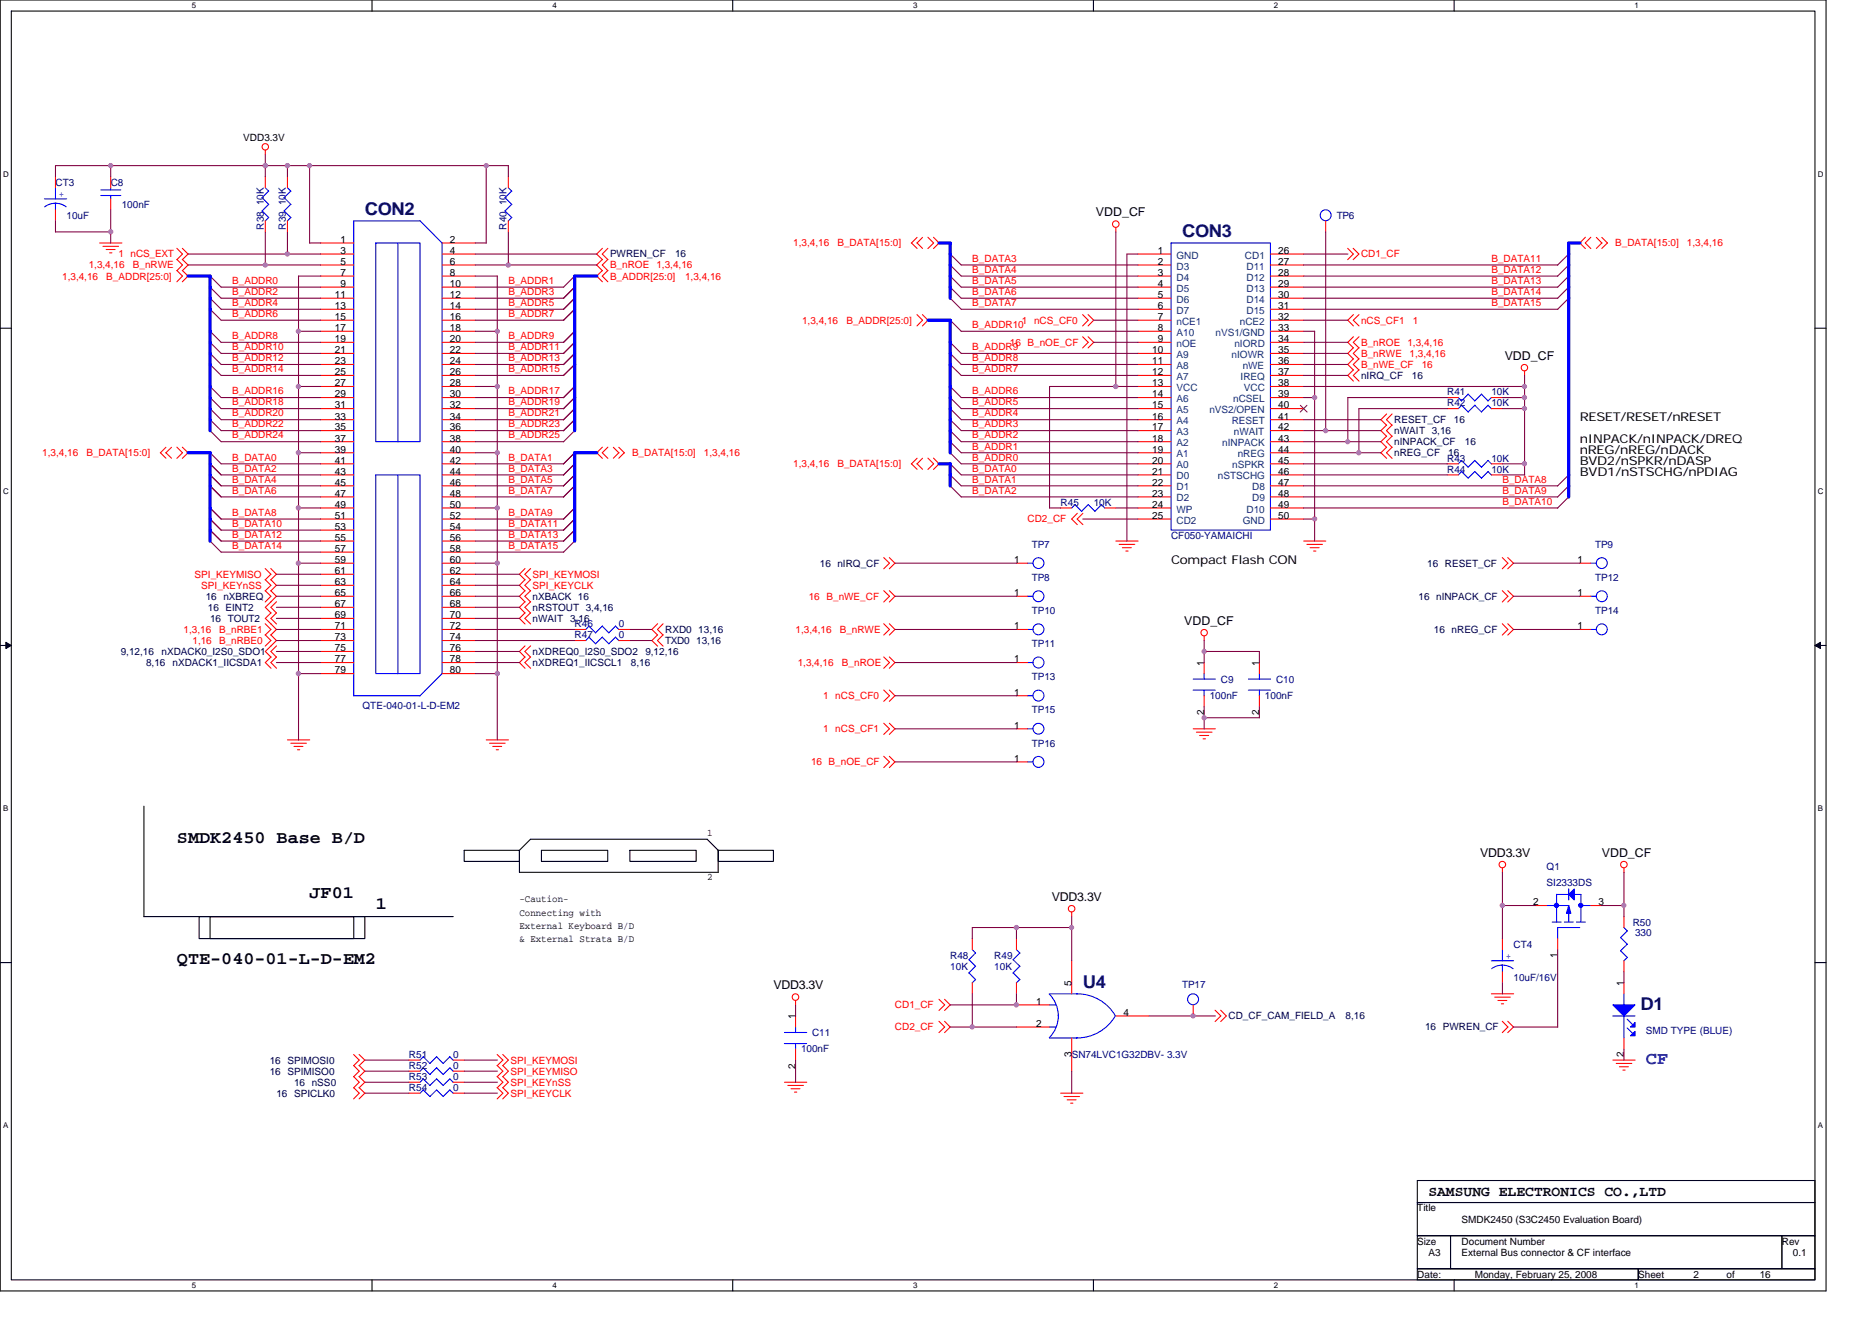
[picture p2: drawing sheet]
<svg xmlns="http://www.w3.org/2000/svg" width="297mm" height="210mm" viewBox="0 0 297 210" stroke-linecap="round" stroke-linejoin="round" font-family="sans-serif">
<path d="M0 0h289.7v204.9h-289.7zM1.8 1.8h286.2v201.3h-286.2z" fill="none" stroke="#000" stroke-width=".17"/>
<g fill="#fff">
<path d="M30.4 .2h.7v1.4h-.7z"/>
<path d="M30.4 203.3h.7v1.4h-.7z"/>
</g>
<path d="M59 0v1.8M59 203.1v1.8" fill="none" stroke="#000" stroke-width=".17"/>
<g fill="#fff">
<path d="M87.6 .2h.7v1.4h-.7z"/>
<path d="M87.6 203.3h.7v1.4h-.7z"/>
</g>
<path d="M116.3 0v1.8M116.3 203.1v1.8" fill="none" stroke="#000" stroke-width=".17"/>
<g fill="#fff">
<path d="M144.9 .2h.7v1.4h-.7z"/>
<path d="M144.9 203.3h.7v1.4h-.7z"/>
</g>
<path d="M173.5 0v1.8M173.5 203.1v1.8" fill="none" stroke="#000" stroke-width=".17"/>
<g fill="#fff">
<path d="M202.1 .2h.7v1.4h-.7z"/>
<path d="M202.1 203.3h.7v1.4h-.7z"/>
</g>
<path d="M230.7 0v1.8M230.7 203.1v1.8" fill="none" stroke="#000" stroke-width=".17"/>
<g fill="#fff">
<path d="M259.4 .2h.6v1.4h-.6z"/>
<path d="M259.4 203.3h.6v1.4h-.6z"/>
<path d="M.5 26.9h.9v1.4h-.9z"/>
<path d="M288.4 26.9h.9v1.4h-.9z"/>
<path d="M.5 77.3h.9v1.4h-.9z"/>
<path d="M288.4 77.3h.9v1.4h-.9z"/>
</g>
<path d="M0 52.1h1.8M288 52.1h1.7" fill="none" stroke="#000" stroke-width=".17"/>
<g fill="#fff">
<path d="M.5 127.6h.8v1.4h-.8z"/>
<path d="M288.4 127.6h.9v1.4h-.9z"/>
</g>
<path d="M0 102.4h1.8M288 102.4h1.7" fill="none" stroke="#000" stroke-width=".17"/>
<path d="M.9 101.9l.9 .5-.9 .5zM288 102.4l.9-.5v1z" fill="#000" stroke="#000" stroke-width=".16"/>
<g fill="#fff">
<path d="M.5 177.9h.8v1.4h-.8z"/>
<path d="M288.4 177.9h.9v1.4h-.9z"/>
</g>
<g fill="none" stroke="#000" stroke-width=".17">
<path d="M22.8 128v17.5M73.7 135h8.7v1.7h-8.7zM82.4 135v3.5M85.9 135h10.5v1.7h-10.5zM99.9 135h10.6v1.7h-10.6zM112.2 133.2l1.8 1.8M112.2 133.2h-28l-1.8 1.8M114 135h8.7v1.7h-8.7zM114 134.9v3.6h-31.6M0 152.8h1.8M22.8 145.5h49.1M31.6 145.5h26.3v3.5h-26.3z"/>
<path d="M33.3 145.5h22.8v3.5h-22.8zM288 152.8h1.7M224.9 187.4h63.1v3.5h-63.1zM224.9 190.9h63.1v5.2h-63.1zM224.9 196.1h5.3v5.3h-5.3zM230.2 196.1h52.5v5.3h-52.5zM282.7 196.1h5.3v5.3h-5.3zM224.9 201.4h35v1.7h-35zM259.9 201.4h28.1v1.7h-28.1z"/>
</g>
<g fill="none" stroke="#f00" stroke-width=".17">
<path d="M8.8 28v1.8M8.8 33.3v1.8M15.8 38.6h3.5M16.3 39.1h2.5M16.8 39.6h1.5M17.6 28v1.8M17.6 31.6v1.7M28.1 39.4l.9 .9-.9 .9M28.9 39.4l.9 .9-.9 .9M42.1 23.8v.8M42.1 28v1.8M42.1 35.1v1.7"/>
<path d="M45.6 28v1.8M45.6 35.1v1.7M50.9 38.6h5.2M70.1 38.6h5.3M80.7 28v1.8M80.7 35.1v1.7M95.6 39.4l-.9 .9 .9 .9M96.5 39.4l-.9 .9 .9 .9M144.6 38.5l.9 .9M145.5 38.5l.9 .9M145.5 37.7l-.9 .9M146.4 37.7l-.9 .9"/>
<path d="M147.2 37.7l.9 .9-.9 .9M148.1 37.7l.9 .9-.9 .9M177.1 36.1v.7M210.4 35.1v1.7M213.8 39.4l.9 .9-.9 .9M214.7 39.4l.9 .9-.9 .9M251.6 37.7l-.9 .9 .9 .9M252.4 37.7l-.9 .9 .9 .9M253.3 37.7l.9 .9M254.2 37.7l.9 .9M254.2 38.5l-.9 .9M255.1 38.5l-.9 .9"/>
<path d="M17.4 40.1h.4M28.1 42.9l.9 .9-.9 .9M28.1 41.2l.9 .9-.9 .9M28.9 42.9l.9 .9-.9 .9M28.9 41.2l.9 .9-.9 .9M50.9 40.3h5.2M50.9 42.1h5.2M50.9 43.8h5.2M50.9 45.6h5.2M50.9 47.3h5.2M50.9 49.1h5.2M50.9 50.8h5.2"/>
<path d="M50.9 52.6h5.2M50.9 54.3h5.2M50.9 56.1h5.2M50.9 57.8h5.2M50.9 59.6h5.2M70.1 40.3h5.3M70.1 42.1h5.3M70.1 43.8h5.3M70.1 45.6h5.3M70.1 47.3h5.3M70.1 49.1h5.3M70.1 50.8h5.3"/>
<path d="M70.1 52.6h5.3M70.1 54.3h5.3M70.1 56.1h5.3M70.1 57.8h5.3M70.1 59.6h5.3M95.6 42.9l-.9 .9 .9 .9M95.6 41.2l-.9 .9 .9 .9M96.5 42.9l-.9 .9 .9 .9M96.5 41.2l-.9 .9 .9 .9M145.5 49.9l.9 .9-.9 .9M146.4 49.9l.9 .9-.9 .9M171.8 49.9l.9 .9-.9 .9"/>
<path d="M171.8 53.4l.9 .9-.9 .9M172.7 49.9l.8 .9-.8 .9M172.7 53.4l.8 .9-.8 .9M180.6 40.3h5.2M180.6 42.1h5.2M180.6 43.8h5.2M180.6 45.6h5.2M180.6 47.3h5.2M180.6 49.1h5.2M180.6 50.8h5.2M180.6 52.6h5.2M180.6 54.3h5.2"/>
<path d="M180.6 56.1h5.2M180.6 57.8h5.2M180.6 59.6h5.2M201.6 40.3h5.3M201.6 42.1h5.3M201.6 43.8h5.3M201.6 45.6h5.3M201.6 47.3h5.3M201.6 49.1h5.3M201.6 50.8h5.3M201.6 52.6h5.3M201.6 54.3h5.3"/>
<path d="M201.6 56.1h5.3M201.6 57.8h5.3M201.6 59.6h5.3M214.8 56.9l-.9 .9 .9 .9M214.8 55.2l-.9 .9 .9 .9M214.8 53.4l-.9 .9 .9 .9M214.8 49.9l-.9 .9 .9 .9M214.8 58.7l-.9 .9 .9 .9M215.6 56.9l-.9 .9 .9 .9M215.6 55.2l-.9 .9 .9 .9M215.6 53.4l-.9 .9 .9 .9M215.6 49.9l-.9 .9 .9 .9"/>
<path d="M215.6 58.7l-.9 .9 .9 .9M241.9 58.9v.7M25.4 71.8l.9 .9M26.3 71.8l.9 .9M26.3 71l-.9 .9M27.2 71l-.9 .9M28.1 71l.9 .9-.9 .8M28.9 71l.9 .9-.9 .8M50.9 75.4h5.2M50.9 64.9h5.2M50.9 63.1h5.2M50.9 73.6h5.2"/>
<path d="M50.9 61.3h5.2M50.9 66.6h5.2M50.9 68.3h5.2M50.9 70.1h5.2M50.9 71.9h5.2M50.9 77.1h5.2M50.9 78.9h5.2M70.1 75.4h5.3M70.1 64.9h5.3M70.1 63.1h5.3M70.1 73.6h5.3M70.1 61.3h5.3"/>
<path d="M70.1 66.6h5.3M70.1 68.3h5.3M70.1 70.1h5.3M70.1 71.9h5.3M70.1 77.1h5.3M70.1 78.9h5.3M95.6 71l-.9 .9 .9 .8M96.5 71l-.9 .9 .9 .8M97.3 71l.9 .9M98.2 71l.9 .9M98.2 71.8l-.9 .9M99.1 71.8l-.9 .9"/>
<path d="M144.6 73.6l.9 .9M145.5 73.6l.9 .9M145.5 72.7l-.9 .9M146.4 72.7l-.9 .9M147.2 72.7l.9 .9-.9 .9M148.1 72.7l.9 .9-.9 .9M180.6 75.4h5.2M180.6 64.9h5.2M180.6 63.1h5.2M180.6 73.6h5.2M180.6 61.3h5.2M180.6 66.6h5.2"/>
<path d="M180.6 68.3h5.2M180.6 70.1h5.2M180.6 71.9h5.2M180.6 77.1h5.2M180.6 78.9h5.2M201.6 75.4h5.3M201.6 64.9h5.3M201.6 63.1h5.3M201.6 73.6h5.3M201.6 61.3h5.3M201.6 66.6h5.3M201.6 68.3h5.3"/>
<path d="M201.6 70.1h5.3M201.6 71.9h5.3M201.6 77.1h5.3M201.6 78.9h5.3M220 69.2l-.9 .9 .9 .9M220 67.5l-.9 .8 .9 1M220 71l-.9 .9 .9 .8M220 65.7l-.9 .9 .9 .9M220.9 69.2l-.9 .9 .9 .9M220.9 67.5l-.9 .8 .9 1M220.9 71l-.9 .9 .9 .8M220.9 65.7l-.9 .9 .9 .9"/>
<path d="M229.6 63.1h1.8M229.6 75.4h1.8M229.6 64.9h1.8M229.6 73.6h1.8M236.6 63.1h1.8M236.6 75.4h1.8M236.6 64.9h1.8M236.6 73.6h1.8M42.1 90.2l.9 .9-.9 .9M42.1 92l.9 .9-.9 .9M42.1 93.7l.9 .9-.9 .9M42.1 99l.9 .9-.9 .9"/>
<path d="M43 90.2l.9 .9-.9 .9M43 92l.9 .9-.9 .9M43 93.7l.9 .9-.9 .9M43 99l.9 .9-.9 .9M43 95.5l-.9 .9 .9 .9M43 97.3l-.9 .8 .9 .9M43.9 95.5l-.9 .9 .9 .9M43.9 97.3l-.9 .8 .9 .9M50.9 85.9h5.2M50.9 80.6h5.2M50.9 89.4h5.2M50.9 94.6h5.2"/>
<path d="M50.9 99.9h5.2M50.9 82.4h5.2M50.9 84.1h5.2M50.9 87.6h5.2M50.9 91.1h5.2M50.9 92.9h5.2M50.9 96.4h5.2M50.9 98.1h5.2M70.1 85.9h5.3M70.1 80.6h5.3M70.1 89.4h5.3M70.1 94.6h5.3"/>
<path d="M70.1 99.9h5.3M70.1 82.4h5.3M70.1 84.1h5.3M70.1 87.6h5.3M70.1 91.1h5.3M70.1 92.9h5.3M70.1 96.4h5.3M70.1 98.1h5.3M83.3 95.5l-.9 .9 .9 .9M83.3 97.3l-.9 .8 .9 .9M83.3 90.2l-.9 .9 .9 .9M83.3 92l-.9 .9 .9 .9"/>
<path d="M83.3 93.7l-.9 .9 .9 .9M84.2 95.5l-.9 .9 .9 .9M84.2 97.3l-.9 .8 .9 .9M84.2 90.2l-.9 .9 .9 .9M84.2 92l-.9 .9 .9 .9M84.2 93.7l-.9 .9 .9 .9M91.2 99.9h1.7M98.2 99.9h1.7M104.3 99l-.9 .9 .9 .9M105.2 99l-.9 .9 .9 .9M140.2 88.5l.9 .9-.9 .9M140.2 93.7l.9 .9-.9 .9"/>
<path d="M140.2 99l.9 .9-.9 .9M141.1 88.5l.9 .9-.9 .9M141.1 93.7l.9 .9-.9 .9M141.1 99l.9 .9-.9 .9M161.3 89.4h1.7M161.3 94.6h1.7M161.3 99.9h1.7M168.3 80.6h1.7M170.9 81.5l-.9 .9 .9 .9M171.8 81.5l-.9 .9 .9 .9M175.3 80.6h1.8M177.1 85.9h3.5"/>
<path d="M177.6 86.4h2.5M178.1 86.9h1.4M178.6 87.5h.4M180.6 80.6h5.2M180.6 82.4h5.2M201.6 80.6h5.3M201.6 82.4h5.3M206.9 85.9h3.5M207.4 86.4h2.4M207.9 86.9h1.4M208.4 87.5h.4M238.4 88.5l.9 .9-.9 .9"/>
<path d="M238.4 93.7l.9 .9-.9 .9M238.4 99l.9 .9-.9 .9M239.2 88.5l1 .9-1 .9M239.2 93.7l1 .9-1 .9M239.2 99l1 .9-1 .9M250.7 89.4h1.7M250.7 94.6h1.7M250.7 99.9h1.7M42.1 100.8l.9 .9-.9 .9M43 100.8l.9 .9-.9 .9M43 104.3l-.9 .9 .9 .9M43 102.5l-.9 .9 .9 .9"/>
<path d="M43.9 104.3l-.9 .9 .9 .9M43.9 102.5l-.9 .9 .9 .9M45.6 117.4h3.5M46.1 118h2.5M46.6 118.5h1.5M47.2 119h.4M50.9 101.7h5.2M50.9 105.2h5.2M50.9 103.4h5.2M50.9 106.9h5.2M70.1 101.7h5.3M70.1 105.2h5.3"/>
<path d="M70.1 103.4h5.3M70.1 106.9h5.3M77.1 117.4h3.6M77.7 118h2.5M78.2 118.5h1.4M78.7 119h.4M83.3 102.5l-.9 .9 .9 .9M83.3 104.3l-.9 .9 .9 .9M84.2 102.5l-.9 .9 .9 .9M84.2 104.3l-.9 .9 .9 .9M91.2 101.7h1.7M98.2 101.7h1.7"/>
<path d="M104.3 100.8l-.9 .9 .9 .9M105.2 100.8l-.9 .9 .9 .9M140.2 104.3l.9 .9-.9 .9M140.2 114.8l.9 .9-.9 .9M140.2 109.5l.9 .9-.9 .9M141.1 104.3l.9 .9-.9 .9M141.1 114.8l.9 .9-.9 .9M141.1 109.5l.9 .9-.9 .9M161.3 115.7h1.7M161.3 105.2h1.7M161.3 110.4h1.7M189.3 115.7h3.5"/>
<path d="M189.8 116.2h2.5M190.3 116.7h1.5M190.9 117.3h.4M191.1 105.2v1.7M191.1 110.4v1.8M191.1 100.9v.8M199.8 105.2v1.7M199.8 110.4v1.8M140.2 120l.9 .9-.9 .9M141.1 120l.9 .9-.9 .9M161.3 120.9h1.7M238.4 137.8v.7"/>
<path d="M257.7 137.8v.7M126.2 158.8v.7M149 158.6l.9 .9-.9 .9M149.9 158.6l.9 .9-.9 .9M154.3 149v1.7M154.3 156v1.7M161.3 149v1.7M161.3 156v1.7M161.3 159.5h5.2M170 144.8v.7M170 152.5v5.2M189.3 159.5v1.7"/>
<path d="M236.6 157.7h3.6M237.2 158.3h2.4M237.7 158.8h1.4M238.2 159.3h.4M238.4 149v1.7M238.4 154.2v1.8M243.6 143.7h1.8M247.2 149v1.7M252.4 143.7h1.8M257.7 145.5v1.7M257.7 152.5v1.7M257.7 156v1.7"/>
<path d="M56.1 169.1l.9 .9-.9 .9M56.1 170.9l.9 .9-.9 .9M56.1 167.4l.9 .9-.9 .8M56.1 172.6l.9 .9-.9 .9M57 169.1l.9 .9-.9 .9M57 170.9l.9 .9-.9 .9M57 167.4l.9 .9-.9 .8M57 172.6l.9 .9-.9 .9M64.9 173.5h1.8M64.9 171.8h1.8M64.9 168.3h1.8M64.9 170h1.8"/>
<path d="M71.9 173.5h1.8M71.9 171.8h1.8M71.9 168.3h1.8M71.9 170h1.8M78.9 170.9l.9 .9-.9 .9M78.9 169.1l.9 .9-.9 .9M78.9 172.6l.9 .9-.9 .9M78.9 167.4l.9 .9-.9 .8M79.8 170.9l.9 .9-.9 .9M79.8 169.1l.9 .9-.9 .9M79.8 172.6l.9 .9-.9 .9M79.8 167.4l.9 .9-.9 .8"/>
<path d="M124.5 171.8h3.5M125 172.3h2.5M125.5 172.8h1.4M126.1 173.3h.3M126.2 161.2v1.8M126.2 166.5v1.8M149 162.1l.9 .9-.9 .9M149.9 162.1l.9 .9-.9 .9M161.3 163h5.2M168.3 173.5h3.5M168.8 174h2.5M169.3 174.6h1.4"/>
<path d="M169.9 175.1h.3M170 164.7v5.3M177.1 161.2h5.2M192.8 160.3l.9 .9-.9 .9M193.7 160.3l.9 .9-.9 .9M238.4 162.1l.9 .9-.9 .9M239.2 162.1l1 .9-1 .9M255.9 168.3h3.6M256.5 168.8h2.4M257 169.3h1.4M257.5 169.8h.4M257.7 164.7v1.8"/>
<circle cx="42.1" cy="23.3" r=".51"/>
<circle cx="177" cy="35.6" r=".52"/>
<circle cx="241.9" cy="58.4" r=".51"/>
<circle cx="191.1" cy="100.4" r=".51"/>
<circle cx="238.4" cy="137.2" r=".52"/>
<circle cx="257.7" cy="137.2" r=".52"/>
<circle cx="126.2" cy="158.3" r=".52"/>
<circle cx="170" cy="144.2" r=".52"/>
</g>
<g fill="none" stroke="#00f" stroke-width=".17">
<path d="M7 31.6h3.6M7.1 32.8l1-.4 .7-.1h.7l1 .5M8.8 29.8v1.8M8.8 32.3v1M16 31h3.2M16 30.1h3.2M17.6 29.8v.4M17.6 31v.6M41.6 33.5l1 1M42.1 29.8l.5 .6-1 1 1 1M42.6 32.4l-1 1.1M42.6 34.5l-.5 .6"/>
<path d="M45.1 33.5l1.1 1M45.6 29.8l.6 .6M46.1 30.3l-1 1.1 1.1 1M46.1 32.4l-1 1.1M46.1 34.5l-.5 .6M59.6 38.6h7.1v31.5h-7.1zM63.1 38.6v31.5M66.7 35.1l3.5 3.5M66.7 35.1h-10.6v75.3h10.6M70.1 38.6v68.3M80.1 33.5l1.1 1M80.7 29.8l.5 .6-1.1 1 1.1 1"/>
<path d="M81.2 32.4l-1.1 1.1M81.2 34.5l-.6 .6M185.8 38.6h15.8v45.5h-15.8zM59.6 75.4h7.1v31.5h-7.1zM63.1 75.4v31.5M231.9 64.3l1.1 1.1M231.9 73.1l1.1 1.1M231.9 74.8l-.5 .6M231.9 64.3l-.5 .6M231.9 73.1l-.5 .5M232.9 62.5l1.1 1.1 1.1-1M233 62.6l-1.1 1-.5-.5"/>
<path d="M234 64.3l1.1 1.1M234 73.1l1.1 1.1M234 74.8l-1 1.1-1.1-1.1M234 64.3l-1 1.1M234 73.1l-1 1M235.1 62.5l1 1.1 .5-.5M236.1 74.8l.6 .6M236.1 64.3l.6 .6M236.1 73.1l.6 .5M236.1 74.8l-1 1.1-1.1-1.1M236.1 64.3l-1 1.1M236.1 73.1l-1 1"/>
<path d="M92.9 99.9l.6-.5 1 1.1M95.6 99.4l1 1.1M95.6 99.4l-1.1 1M98.2 99.9l-.5-.5-1.1 1M163 89.4h.9M163 94.6h.9M163 99.9h.9M170.6 80.1l1 1.1M170.6 80.1l-.6 .5M175.3 80.6l-.5-.5-1 1.1-1.1-1.1-1.1 1.1M252.4 89.4h.9M252.4 94.6h.9"/>
<path d="M252.4 99.9h.9M70.1 106.9l-3.5 3.5M92.9 101.7l.6-.6 1 1.1M95.6 101.1l1 1.1M95.6 101.1l-1.1 1.1M98.2 101.7l-.5-.6-1.1 1.1M163 105.2h.9M163 110.4h.9M163 115.7h.9M189.3 109.5h3.5M189.3 107.8h3.5M191.1 106.9v.9"/>
<path d="M191.1 109.5v.9M198.1 109.5h3.5M198.1 107.8h3.5M199.8 106.9v.9M199.8 109.5v.9M163 120.9h.9M153.8 152.3l1 1.1M153.8 154.4l1 1.1M154.3 150.7l.5 .6M154.8 151.3l-1.1 1M154.8 153.4l-1.1 1M154.8 155.5l-.5 .5"/>
<path d="M160.8 152.3l1 1.1M160.8 154.4l1 1.1M161.3 150.7l.5 .6M161.8 151.3l-1.1 1M161.8 153.4l-1.1 1M161.8 155.5l-.5 .5M166.5 157.8a4.9 4.9 0 0 1 1.4 3.4 4.9 4.9 0 0 1-1.4 3.5M166.5 159.5h1.1M166.5 157.7h4.4M170.9 157.7h-.1a7 7 0 0 1 6.2 3.5M236.6 152.5h3.6M236.7 153.8l.6-.4 1.1-.2 .7 .1 1 .5"/>
<path d="M238.4 150.7v1.8M238.4 153.2v1.1M245.4 143.7h3.5v2.6M246.3 146.3h1.4M247 141.9v4.4M247 142h1.9M247.1 147.2h3.6M247.2 147.2v1.8M248.2 146.3h1.4M248.9 141.1v1.7M249.8 142h1.1M250.1 146.3h1.5"/>
<path d="M250.8 143.7h1.6M250.8 142v4.4M257.2 148.8l1 1.1M257.7 157.7v1.8M257.7 147.2l.5 .6M258.2 147.7l-1.1 1.1M258.2 149.9l-1.1 1 1.1 1.1M258.2 152l-.5 .5M67.2 169.5l1 1.1M67.2 173l1 1.1M67.2 167.7l-.5 .6M67.2 169.5l-.5 .5"/>
<path d="M67.2 171.2l-.5 .6M67.2 173l-.5 .5M69.3 167.7l1 1.1M69.3 169.5l1 1.1M69.3 171.2l1 1.1M69.3 173l1 1.1M69.3 167.7l-1.1 1.1-1-1.1M69.3 169.5l-1.1 1M69.3 171.2l-1.1 1.1-1-1.1M69.3 173l-1.1 1M71.4 167.7l.5 .6M71.4 169.5l.5 .5"/>
<path d="M71.4 171.2l.5 .6M71.4 173l.5 .5M71.4 167.7l-1.1 1.1M71.4 169.5l-1.1 1M71.4 171.2l-1.1 1.1M71.4 173l-1.1 1M124.5 165.6h3.5M124.5 163.9h3.5M126.2 163v.9M126.2 165.6v.9M166.5 163h1.1M166.5 164.7h4.4"/>
<path d="M177 161.2a7 7 0 0 1-6.2 3.5h.1M255.9 161.2h3.5M257.7 161.2v3.6M258.2 161.8l.9 .8M258.2 163.2l.9 .8"/>
<circle cx="210.4" cy="34.2" r=".87"/>
<circle cx="164.8" cy="99.9" r=".87"/>
<circle cx="164.8" cy="94.6" r=".87"/>
<circle cx="164.8" cy="89.4" r=".86"/>
<circle cx="254.2" cy="94.6" r=".87"/>
<circle cx="254.2" cy="99.9" r=".87"/>
<circle cx="254.2" cy="89.4" r=".86"/>
<circle cx="164.8" cy="110.4" r=".87"/>
<circle cx="164.8" cy="105.2" r=".87"/>
<circle cx="164.8" cy="115.7" r=".86"/>
<circle cx="164.8" cy="120.9" r=".87"/>
<circle cx="189.3" cy="158.6" r=".87"/>
</g>
<g fill="#00f" stroke="#00f" stroke-width=".17">
<path d="M255.9 159.5h3.5l-1.7 1.7z" fill-rule="evenodd"/>
<path d="M259.4 162.3v.7h-.7z" fill-rule="evenodd"/>
<path d="M258.7 164.4l.7-.7v.7z" fill-rule="evenodd"/>
<path d="M249.8 141.1v1.7l-.9-.8z" fill-rule="evenodd"/>
<path d="M248.9 143.7l.4 1.2h-.7z" fill-rule="evenodd"/>
<circle cx="247" cy="143.7" r=".34"/>
<circle cx="250.8" cy="143.7" r=".34"/>
</g>
<path d="M206.3 64.3l1.1 1.1M207.4 64.3l-1.1 1.1" fill="none" stroke="#804000" stroke-width=".16"/>
<g fill="none" stroke="#800040" stroke-width=".17">
<path d="M8.8 35.1v1.7h8.8M17.6 26.3v1.8M17.6 33.3v5.3M42.1 24.5v3.6M42.1 36.8v5.3M45.6 26.3v1.8M45.6 36.8v3.5M49.1 26.3v12.3M49.1 38.6h1.8M75.4 38.6h1.8M77.1 26.3v12.3M80.7 26.3v1.8"/>
<path d="M80.7 36.8v5.3M80.7 26.3h-71.9v1.8M177.1 36.8v24.6M210.4 36.8v31.6M33.3 57.8l1.8 1.8h15.8M33.3 56.1l1.8 1.7h15.8M33.3 54.3l1.8 1.8h15.8M33.3 52.6l1.8 1.7h15.8M33.3 43.8l1.8 1.8h15.8M33.3 45.6l1.8 1.7h15.8M33.3 47.3l1.8 1.8h15.8M33.3 49.1l1.8 1.7h15.8"/>
<path d="M47.4 52.6h3.5M50.9 42.1h-21.1M50.9 43.8h-3.5v73.7M50.9 40.3h-21.1M75.4 40.3h19.3M75.4 50.8h14M75.4 42.1h19.3M75.4 57.8h14M75.4 59.6h14M75.4 56.1h14M75.4 54.3h14M75.4 45.6h14"/>
<path d="M75.4 43.8h3.5M75.4 49.1h14M75.4 47.3h14M75.4 52.6h3.5M78.9 43.8v73.7M91.2 49.1l-1.8 1.7M91.2 52.6l-1.8 1.8M91.2 43.8l-1.8 1.8M91.2 45.6l-1.8 1.7M91.2 56.1l-1.8 1.8M91.2 47.3l-1.8 1.8M91.2 57.8l-1.8 1.8"/>
<path d="M91.2 54.3l-1.8 1.8M150.7 40.3l1.8 1.8h28.1M150.7 42l1.8 1.8h28.1M150.7 43.8l1.8 1.8h28.1M150.7 45.6l1.8 1.7h28.1M150.7 47.3l1.8 1.8h28.1M150.7 50.8l1.8 1.8h28.1M150.7 54.3l1.8 1.8h28.1M150.7 56.1l1.8 1.7h28.1M150.7 57.8l1.8 1.8h28.1M173.5 54.3h7.1M173.5 50.8h7.1"/>
<path d="M180.6 40.3h-1.8v45.6M206.9 50.8h7M206.9 42.1h40.3M206.9 57.8h7M206.9 59.6h7M206.9 54.3h7M206.9 47.3h40.3M206.9 49.1h40.3M206.9 56.1h7M206.9 40.3h7M206.9 45.6h40.3M206.9 43.8h40.3"/>
<path d="M206.9 52.6h1.7M208.6 52.6v33.3M241.9 59.6v15.8M248.9 47.3l-1.8 1.8M248.9 45.6l-1.8 1.7M248.9 43.8l-1.8 1.8M248.9 42.1l-1.8 1.7M248.9 40.3l-1.8 1.8M33.3 73.6l1.8 1.8h15.8M33.3 77.1l1.8 1.8h15.8M33.3 75.4l1.8 1.7h15.8M33.3 71.8l1.8 1.8h15.8"/>
<path d="M33.3 68.3l1.8 1.8h15.8M33.3 66.6l1.8 1.7h15.8M33.3 64.8l1.8 1.8h15.8M33.3 63.1l1.8 1.8h15.8M33.3 61.3l1.8 1.8h15.8M47.4 71.9h3.5M47.4 61.3h3.5M75.4 63.1h14M75.4 73.6h14M75.4 68.3h14M75.4 77.1h14M75.4 78.9h14"/>
<path d="M75.4 75.4h14M75.4 64.9h14M75.4 71.9h3.5M75.4 61.3h3.5M75.4 70.1h14M75.4 66.6h14M91.2 77.1l-1.8 1.8M91.2 71.9l-1.8 1.7M91.2 66.6l-1.8 1.8M91.2 63.1l-1.8 1.8M91.2 64.9l-1.8 1.7M91.2 68.3l-1.8 1.8"/>
<path d="M91.2 61.3l-1.8 1.8M91.2 73.6l-1.8 1.8M91.2 75.4l-1.8 1.7M150.7 61.3l1.8 1.8h28.1M150.7 63.1l1.8 1.8h28.1M150.7 64.8l1.8 1.8h28.1M150.7 66.6l1.8 1.7h28.1M150.7 73.6l1.8 1.8h28.1M150.7 71.8l1.8 1.8h28.1M150.7 70.1l1.8 1.8h28.1M150.7 68.3l1.8 1.8h28.1M150.7 77.1l1.8 1.8h28.1"/>
<path d="M150.7 75.4l1.8 1.7h28.1M180.6 61.3h-14.1v19.3M206.9 66.6h12.2M206.9 73.6h22.8M206.9 63.1h1.7M206.9 77.1h40.3M206.9 78.9h40.3M206.9 75.4h22.8M206.9 61.3h35M219.1 68.3h-12.2M219.1 71.9h-12.2M219.1 70.1h-12.2"/>
<path d="M229.7 64.9h-14.1v7M229.7 63.1h-15.8v7M238.4 63.1h3.5M238.4 73.6h3.5M238.4 75.4h3.5M238.4 64.9h3.5M248.9 78.9l-1.8 1.7M248.9 77.1l-1.8 1.8M248.9 75.4l-1.8 1.7M33.3 82.4l1.8 1.7h15.8M33.3 85.9l1.8 1.7h15.8M33.3 80.6l1.8 1.8h15.8"/>
<path d="M33.3 84.1l1.8 1.8h15.8M43.9 98.1h7M43.9 91.1h7M43.9 92.9h7M43.9 99.9h7M43.9 96.4h7M43.9 94.6h7M47.4 80.6h3.5M47.4 89.4h3.5M75.4 96.4h7M75.4 87.6h14M75.4 85.9h14"/>
<path d="M75.4 91.1h7M75.4 92.9h7M75.4 94.6h7M75.4 99.9h15.8M75.4 89.4h3.5M75.4 84.1h14M75.4 80.6h3.5M75.4 82.4h14M75.4 98.1h7M91.2 85.9l-1.8 1.8M91.2 82.4l-1.8 1.8M91.2 80.6l-1.8 1.8"/>
<path d="M91.2 84.1l-1.8 1.8M99.9 99.9h3.6M142 94.6h19.3M142 99.9h19.3M142 89.4h19.3M166.5 80.6h1.8M171.8 82.4h8.8M177.1 80.6h3.5M206.9 82.4h1.7M206.9 80.6h40.3M240.2 94.6h10.5M240.2 99.9h10.5"/>
<path d="M240.2 89.4h10.5M43.9 101.7h7M43.9 105.2h7M43.9 103.4h7M47.4 106.9h3.5M75.4 103.4h7M75.4 105.2h7M75.4 101.7h15.8M75.4 106.9h3.5M99.9 101.7h3.6M142 105.2h19.3M142 115.7h19.3"/>
<path d="M142 110.4h19.3M191.1 101.7v3.5M191.1 103.4h8.8l-.1 1.8M191.1 112.2v3.5M199.8 112.2v1.7h-8.7M142 120.9h19.3M238.4 138.5v10.5M257.7 138.5v7M126.2 159.5v1.8M154.3 157.7v5.3M161.3 147.2v1.8M161.3 157.7v1.8h-10.5"/>
<path d="M170 145.5v7M170.1 147.2h-15.8v1.8M238.4 156v1.8M238.4 143.7h5.3M247.2 150.7v12.3M254.2 143.7h3.5M257.7 154.2v1.8M57.9 170h7M57.9 168.3h7M57.9 171.8h7M57.9 173.5h7M73.7 170h5.2"/>
<path d="M73.7 168.3h5.2M73.7 171.8h5.2M73.7 173.5h5.2M126.2 168.3v3.5M150.8 163h10.5M170 170v3.5M182.3 161.2h10.5M240.2 163h7M257.7 166.5v1.8"/>
</g>
<path d="M149 38.6h1.8v8.7M250.7 38.6h-1.8v40.3M29.8 43.8h3.6M33.3 43.8v24.6M94.7 43.8h-3.5v24.6M147.3 50.8h3.5v21.1M29.8 71.9h3.6M33.3 71.9v14M94.7 71.9h-3.5v14M149 73.6h1.8v3.5" fill="none" stroke="#00f" stroke-width=".51"/>
<g fill="#f0f" stroke="#f0f" stroke-width=".17">
<circle cx="45.6" cy="26.3" r=".35"/>
<circle cx="49.1" cy="26.3" r=".34"/>
<circle cx="42.1" cy="42.1" r=".34"/>
<circle cx="80.7" cy="42.1" r=".35"/>
<circle cx="45.6" cy="40.3" r=".35"/>
<circle cx="47.3" cy="89.4" r=".34"/>
<circle cx="47.3" cy="106.9" r=".34"/>
<circle cx="78.9" cy="89.4" r=".34"/>
<circle cx="78.9" cy="106.9" r=".34"/>
<circle cx="78.9" cy="52.6" r=".34"/>
<circle cx="78.9" cy="61.3" r=".34"/>
<circle cx="17.6" cy="36.8" r=".34"/>
<circle cx="42.1" cy="26.3" r=".34"/>
<circle cx="17.6" cy="26.3" r=".34"/>
<circle cx="77.1" cy="26.3" r=".34"/>
<circle cx="177" cy="61.3" r=".35"/>
<circle cx="213.8" cy="70.1" r=".34"/>
<circle cx="191.1" cy="103.4" r=".34"/>
<circle cx="241.9" cy="63.1" r=".34"/>
<circle cx="215.6" cy="71.8" r=".34"/>
<circle cx="210.4" cy="68.3" r=".34"/>
<circle cx="257.7" cy="143.7" r=".34"/>
<circle cx="208.6" cy="63.1" r=".34"/>
<circle cx="241.9" cy="61.3" r=".34"/>
<circle cx="241.9" cy="73.6" r=".34"/>
<circle cx="241.9" cy="64.8" r=".34"/>
<circle cx="161.3" cy="159.5" r=".34"/>
<circle cx="78.9" cy="71.8" r=".34"/>
<circle cx="78.9" cy="80.6" r=".34"/>
<circle cx="170" cy="147.2" r=".34"/>
<circle cx="154.3" cy="163" r=".34"/>
<circle cx="191.1" cy="113.9" r=".34"/>
<circle cx="47.3" cy="61.3" r=".34"/>
<circle cx="208.6" cy="82.4" r=".34"/>
<circle cx="238.4" cy="143.7" r=".35"/>
<circle cx="47.3" cy="71.8" r=".34"/>
<circle cx="47.3" cy="80.6" r=".34"/>
<circle cx="189.3" cy="161.2" r=".34"/>
<circle cx="47.3" cy="52.6" r=".34"/>
<circle cx="161.3" cy="147.2" r=".34"/>
</g>
<g font-size="2.8" fill="#000080">
<text x="57.9" y="34.1">CON2</text>
<text x="187.6" y="37.6">CON3</text>
<text x="171.8" y="156.8">U4</text>
<text x="260.3" y="160.3">D1</text>
</g>
<g font-size="2.8">
<text x="28.1" y="133.8">SMDK2450 Base B/D</text>
<text x="49.1" y="142.5">JF01</text>
<text x="59.6" y="144.3">1</text>
<text x="28.1" y="153.1">QTE-040-01-L-D-EM2</text>
</g>
<text font-size="2.8" fill="#0000a0" x="261.2" y="168.8">CF</text>
<text font-size="2.3" x="226.6" y="189.8">SAMSUNG ELECTRONICS CO.,LTD</text>
<g font-size="1.9">
<text x="173.9" y="34.3">VDD_CF</text>
<text x="238.8" y="57.1">VDD_CF</text>
<text x="250.7" y="66.8">RESET/RESET/nRESET</text>
<text x="250.7" y="70.3">nINPACK/nINPACK/DREQ</text>
<text x="250.7" y="73.8">BVD2/nSPKR/nDASP</text>
<text x="250.7" y="75.6">BVD1/nSTSCHG/nPDIAG</text>
<text x="250.7" y="72.1">nREG/nREG/nDACK</text>
<text x="185.8" y="89.6">Compact Flash CON</text>
<text x="187.9" y="99.2">VDD_CF</text>
<text x="234.9" y="136">VDD3.3V</text>
<text x="254.2" y="136">VDD_CF</text>
<text x="166.9" y="143">VDD3.3V</text>
<text x="122.7" y="157">VDD3.3V</text>
</g>
<g font-size="1.6">
<text x="38.6" y="22.5">VDD3.3V</text>
<text x="54" y="38.5">1</text>
<text x="54" y="40.3">3</text>
<text x="71.4" y="38.5">2</text>
<text x="71.4" y="40.3">4</text>
<text x="183.7" y="40.3">1</text>
<text x="202.8" y="40.3">26</text>
<text x="53.1" y="47.3">11</text>
<text x="54" y="42">5</text>
<text x="54" y="43.8">7</text>
<text x="54" y="45.6">9</text>
<text x="71.4" y="42">6</text>
<text x="71.4" y="43.8">8</text>
<text x="71.4" y="45.6">10</text>
<text x="71.4" y="47.3">12</text>
<text x="183.7" y="42">2</text>
<text x="183.7" y="43.8">3</text>
<text x="183.7" y="45.6">4</text>
<text x="183.7" y="47.3">5</text>
<text x="202.8" y="42">27</text>
<text x="202.8" y="43.8">28</text>
<text x="202.8" y="45.6">29</text>
<text x="202.8" y="47.3">30</text>
<text x="53.1" y="49.1">13</text>
<text x="53.1" y="50.8">15</text>
<text x="53.1" y="52.6">17</text>
<text x="71.4" y="49.1">14</text>
<text x="71.4" y="50.8">16</text>
<text x="71.4" y="52.6">18</text>
<text x="183.7" y="49.1">6</text>
<text x="183.7" y="50.8">7</text>
<text x="183.7" y="52.6">8</text>
<text x="202.8" y="49.1">31</text>
<text x="202.8" y="50.8">32</text>
<text x="202.8" y="52.6">33</text>
<text x="53.1" y="54.3">19</text>
<text x="53.1" y="56.1">21</text>
<text x="53.1" y="57.8">23</text>
<text x="53.1" y="59.6">25</text>
<text x="71.4" y="54.3">20</text>
<text x="71.4" y="56.1">22</text>
<text x="71.4" y="57.8">24</text>
<text x="71.4" y="59.6">26</text>
<text x="182.8" y="56.1">10</text>
<text x="182.8" y="57.8">11</text>
<text x="182.8" y="59.6">12</text>
<text x="183.7" y="54.3">9</text>
<text x="202.8" y="54.3">34</text>
<text x="202.8" y="56.1">35</text>
<text x="202.8" y="57.8">36</text>
<text x="202.8" y="59.6">37</text>
<text x="53.1" y="61.3">27</text>
<text x="53.1" y="63.1">29</text>
<text x="53.1" y="64.8">31</text>
<text x="71.4" y="61.3">28</text>
<text x="71.4" y="63.1">30</text>
<text x="71.4" y="64.8">32</text>
<text x="182.8" y="61.3">13</text>
<text x="182.8" y="63.1">14</text>
<text x="182.8" y="64.8">15</text>
<text x="202.8" y="61.3">38</text>
<text x="202.8" y="63.1">39</text>
<text x="202.8" y="64.8">40</text>
<text x="53.1" y="66.6">33</text>
<text x="53.1" y="68.3">35</text>
<text x="53.1" y="70.1">37</text>
<text x="53.1" y="71.8">39</text>
<text x="71.4" y="66.6">34</text>
<text x="71.4" y="68.3">36</text>
<text x="71.4" y="70.1">38</text>
<text x="71.4" y="71.8">40</text>
<text x="182.8" y="66.6">16</text>
<text x="182.8" y="68.3">17</text>
<text x="182.8" y="70.1">18</text>
<text x="182.8" y="71.8">19</text>
<text x="202.8" y="66.6">41</text>
<text x="202.8" y="68.3">42</text>
<text x="202.8" y="70.1">43</text>
<text x="202.8" y="71.8">44</text>
<text x="53.1" y="73.6">41</text>
<text x="53.1" y="75.4">43</text>
<text x="53.1" y="77.1">45</text>
<text x="71.4" y="73.6">42</text>
<text x="71.4" y="75.4">44</text>
<text x="71.4" y="77.1">46</text>
<text x="182.8" y="73.6">20</text>
<text x="182.8" y="75.4">21</text>
<text x="182.8" y="77.1">22</text>
<text x="202.8" y="73.6">45</text>
<text x="202.8" y="75.4">46</text>
<text x="202.8" y="77.1">47</text>
<text x="53.1" y="78.8">47</text>
<text x="53.1" y="80.6">49</text>
<text x="53.1" y="82.4">51</text>
<text x="71.4" y="78.8">48</text>
<text x="71.4" y="80.6">50</text>
<text x="71.4" y="82.4">52</text>
<text x="182.8" y="78.8">23</text>
<text x="182.8" y="80.6">24</text>
<text x="182.8" y="82.4">25</text>
<text x="202.8" y="78.8">48</text>
<text x="202.8" y="80.6">49</text>
<text x="202.8" y="82.4">50</text>
<text x="53.1" y="84.1">53</text>
<text x="53.1" y="85.9">55</text>
<text x="53.1" y="87.6">57</text>
<text x="53.1" y="89.4">59</text>
<text x="71.4" y="84.1">54</text>
<text x="71.4" y="85.9">56</text>
<text x="71.4" y="87.6">58</text>
<text x="71.4" y="89.4">60</text>
<text x="160.9" y="89.4">1</text>
<text x="250.3" y="89.4">1</text>
<text x="53.1" y="91.1">61</text>
<text x="53.1" y="92.9">63</text>
<text x="53.1" y="94.6">65</text>
<text x="71.4" y="91.1">62</text>
<text x="71.4" y="92.9">64</text>
<text x="71.4" y="94.6">66</text>
<text x="160.9" y="94.6">1</text>
<text x="250.3" y="94.6">1</text>
<text x="53.1" y="96.4">67</text>
<text x="53.1" y="98.1">69</text>
<text x="53.1" y="99.9">71</text>
<text x="53.1" y="101.6">73</text>
<text x="71.4" y="96.4">68</text>
<text x="71.4" y="98.1">70</text>
<text x="71.4" y="99.9">72</text>
<text x="71.4" y="101.6">74</text>
<text x="160.9" y="99.9">1</text>
<text x="250.3" y="99.9">1</text>
<text x="53.1" y="103.4">75</text>
<text x="53.1" y="105.1">77</text>
<text x="53.1" y="106.9">79</text>
<text x="71.4" y="103.4">76</text>
<text x="71.4" y="105.1">78</text>
<text x="71.4" y="106.9">80</text>
<text x="160.9" y="105.1">1</text>
<text x="191" y="105.7" transform="rotate(-90 191 105.7)">1</text>
<text x="199.8" y="105.7" transform="rotate(-90 199.8 105.7)">1</text>
<text x="160.9" y="110.4">1</text>
<text x="191" y="113.5" transform="rotate(-90 191 113.5)">2</text>
<text x="199.8" y="113.5" transform="rotate(-90 199.8 113.5)">2</text>
<text x="160.9" y="115.7">1</text>
<text x="160.9" y="120.9">1</text>
<text x="112.2" y="132.7">1</text>
<text x="82.4" y="143.2">-Caution-</text>
<text x="112.2" y="139.7">2</text>
<text x="243.3" y="143.7">2</text>
<text x="253.6" y="143.7">3</text>
<text x="82.4" y="145.3">Connecting with</text>
<text x="82.4" y="147.4">External Keyboard B/D</text>
<text x="82.4" y="149.6">&amp; External Strata B/D</text>
<text x="247.1" y="152.1" transform="rotate(-90 247.1 152.1)">1</text>
<text x="126.2" y="161.8" transform="rotate(-90 126.2 161.8)">1</text>
<text x="164.4" y="159.5">1</text>
<text x="170" y="156.5" transform="rotate(-90 170 156.5)">5</text>
<text x="178.3" y="161.2">4</text>
<text x="257.7" y="156.5" transform="rotate(-90 257.7 156.5)">1</text>
<text x="164.4" y="163">2</text>
<text x="170" y="167.8" transform="rotate(-90 170 167.8)">3</text>
<text x="257.7" y="167.8" transform="rotate(-90 257.7 167.8)">2</text>
<text x="126.2" y="169.6" transform="rotate(-90 126.2 169.6)">2</text>
<text x="224.9" y="192.3">Title</text>
<text x="224.9" y="197.5">Size</text>
<text x="231.9" y="197.5">Document Number</text>
<text x="231.9" y="194">SMDK2450 (S3C2450 Evaluation Board)</text>
<text x="282.7" y="197.5">Rev</text>
<text x="224.9" y="202.8">Date:</text>
<text x="226.6" y="199.3">A3</text>
<text x="231.9" y="199.3">External Bus connector &amp; CF interface</text>
<text x="234" y="202.8">Monday, February 25, 2008</text>
<text x="259.9" y="202.8">Sheet</text>
<text x="268.7" y="202.8">2</text>
<text x="274" y="202.8">of</text>
<text x="279.2" y="202.8">16</text>
<text x="284.5" y="199.3">0.1</text>
</g>
<g font-size="1.6" fill="#000080">
<text x="8.8" y="29.5">CT3</text>
<text x="17.6" y="29.5">C8</text>
<text x="10.6" y="34.7">10uF</text>
<text x="19.3" y="33">100nF</text>
<text x="212.1" y="34.7">TP6</text>
<text x="41.8" y="36.4" transform="rotate(-90 41.8 36.4)">R38 10K</text>
<text x="45.3" y="36.4" transform="rotate(-90 45.3 36.4)">R39 10K</text>
<text x="80.4" y="36.4" transform="rotate(-90 80.4 36.4)">R40 10K</text>
<text x="229.6" y="64.5">R42</text>
<text x="229.6" y="62.8">R41</text>
<text x="236.6" y="64.5">10K</text>
<text x="236.6" y="62.8">10K</text>
<text x="229.6" y="75">R44</text>
<text x="229.6" y="73.3">R43</text>
<text x="236.6" y="75">10K</text>
<text x="236.6" y="73.3">10K</text>
<text x="168.3" y="80.3">R45</text>
<text x="173.5" y="80.3">10K</text>
<text x="163.7" y="87">TP7</text>
<text x="185.8" y="85.6">CF050-YAMAICHI</text>
<text x="253.1" y="87">TP9</text>
<text x="163.7" y="92.2">TP8</text>
<text x="253.1" y="92.2">TP12</text>
<text x="91.2" y="99.6">R46</text>
<text x="91.2" y="101.3">R47</text>
<text x="98.2" y="99.6">0</text>
<text x="98.2" y="101.3">0</text>
<text x="163.7" y="97.5">TP10</text>
<text x="253.1" y="97.5">TP14</text>
<text x="163.7" y="102.7">TP11</text>
<text x="163.7" y="108">TP13</text>
<text x="57.5" y="112.5">QTE-040-01-L-D-EM2</text>
<text x="163.7" y="113.2">TP15</text>
<text x="192" y="111">100nF</text>
<text x="193.7" y="108.3">C9</text>
<text x="200.7" y="111">100nF</text>
<text x="202.5" y="108.3">C10</text>
<text x="163.7" y="118.5">TP16</text>
<text x="245.4" y="138.1">Q1</text>
<text x="245.4" y="140.6">SI2333DS</text>
<text x="259.1" y="146.9">R50</text>
<text x="259.4" y="148.6">330</text>
<text x="150.8" y="152.1">R48</text>
<text x="150.8" y="153.9">10K</text>
<text x="157.8" y="152.1">R49</text>
<text x="157.8" y="153.9">10K</text>
<text x="240.2" y="150.4">CT4</text>
<text x="240.2" y="155.7">10uF/16V</text>
<text x="187.6" y="156.9">TP17</text>
<text x="64.9" y="167.9">R51</text>
<text x="71.9" y="167.9">0</text>
<text x="127.1" y="167">100nF</text>
<text x="128.9" y="164.4">C11</text>
<text x="170" y="167.9">SN74LVC1G32DBV- 3.3V</text>
<text x="261.2" y="164.1">SMD TYPE (BLUE)</text>
<text x="64.9" y="169.7">R52</text>
<text x="64.9" y="171.4">R53</text>
<text x="64.9" y="173.2">R54</text>
<text x="71.9" y="169.7">0</text>
<text x="71.9" y="171.4">0</text>
<text x="71.9" y="173.2">0</text>
</g>
<g font-size="1.6" fill="#00f">
<text x="9.3" y="31.2">+</text>
<text x="238.9" y="152.1">+</text>
</g>
<g font-size="1.6" fill="#f00">
<text x="18.8" y="40.9">1 nCS_EXT</text>
<text x="125.9" y="39.1">1,3,4,16</text>
<text x="132.9" y="39.1">B_DATA[15:0]</text>
<text x="154.3" y="41.6">B_DATA3</text>
<text x="216" y="40.9">CD1_CF</text>
<text x="236.6" y="41.6">B_DATA11</text>
<text x="256.3" y="39.1">B_DATA[15:0]</text>
<text x="267.7" y="39.1">1,3,4,16</text>
<text x="9.9" y="44.4">1,3,4,16</text>
<text x="14.1" y="42.6">1,3,4,16</text>
<text x="16.9" y="44.4">B_ADDR[25:0]</text>
<text x="21.1" y="42.6">B_nRWE</text>
<text x="36.8" y="45.1">B_ADDR0</text>
<text x="36.8" y="46.8">B_ADDR2</text>
<text x="80.7" y="45.1">B_ADDR1</text>
<text x="80.7" y="46.8">B_ADDR3</text>
<text x="96.8" y="44.4">B_ADDR[25:0]</text>
<text x="96.8" y="42.6">B_nROE</text>
<text x="104.2" y="42.6">1,3,4,16</text>
<text x="108.7" y="44.4">1,3,4,16</text>
<text x="154.3" y="45.1">B_DATA5</text>
<text x="154.3" y="46.8">B_DATA6</text>
<text x="154.3" y="43.3">B_DATA4</text>
<text x="236.6" y="45.1">B_DATA13</text>
<text x="236.6" y="43.3">B_DATA12</text>
<text x="236.6" y="46.8">B_DATA14</text>
<text x="36.8" y="48.6">B_ADDR4</text>
<text x="36.8" y="50.3">B_ADDR6</text>
<text x="36.8" y="53.8">B_ADDR8</text>
<text x="80.7" y="48.6">B_ADDR5</text>
<text x="80.7" y="50.3">B_ADDR7</text>
<text x="80.7" y="53.8">B_ADDR9</text>
<text x="127.3" y="51.4">1,3,4,16</text>
<text x="134.3" y="51.4">B_ADDR[25:0]</text>
<text x="154.3" y="52.1">B_ADDR10</text>
<text x="154.3" y="48.6">B_DATA7</text>
<text x="162.2" y="51.4">1 nCS_CF0</text>
<text x="216" y="51.4">nCS_CF1</text>
<text x="224.2" y="51.4">1</text>
<text x="236.6" y="48.6">B_DATA15</text>
<text x="36.8" y="55.6">B_ADDR10</text>
<text x="36.8" y="57.3">B_ADDR12</text>
<text x="36.8" y="59.1">B_ADDR14</text>
<text x="80.7" y="57.3">B_ADDR13</text>
<text x="80.7" y="59.1">B_ADDR15</text>
<text x="80.7" y="55.6">B_ADDR11</text>
<text x="154.3" y="59.1">B_ADDR7</text>
<text x="154.3" y="57.3">B_ADDR8</text>
<text x="154.3" y="55.6">B_ADDR9</text>
<text x="160.2" y="54.9">16 B_nOE_CF</text>
<text x="216" y="58.4">B_nWE_CF</text>
<text x="216" y="56.6">B_nRWE</text>
<text x="216" y="54.9">B_nROE</text>
<text x="223.3" y="54.9">1,3,4,16</text>
<text x="223.7" y="56.6">1,3,4,16</text>
<text x="225.6" y="58.4">16</text>
<text x="36.8" y="62.6">B_ADDR16</text>
<text x="36.8" y="64.3">B_ADDR18</text>
<text x="80.7" y="62.6">B_ADDR17</text>
<text x="80.7" y="64.3">B_ADDR19</text>
<text x="154.3" y="62.6">B_ADDR6</text>
<text x="154.3" y="64.3">B_ADDR5</text>
<text x="36.8" y="66.1">B_ADDR20</text>
<text x="36.8" y="67.8">B_ADDR22</text>
<text x="36.8" y="69.6">B_ADDR24</text>
<text x="80.7" y="67.8">B_ADDR23</text>
<text x="80.7" y="69.6">B_ADDR25</text>
<text x="80.7" y="66.1">B_ADDR21</text>
<text x="154.3" y="66.1">B_ADDR4</text>
<text x="154.3" y="69.6">B_ADDR2</text>
<text x="154.3" y="71.4">B_ADDR1</text>
<text x="154.3" y="67.8">B_ADDR3</text>
<text x="6.7" y="72.4">1,3,4,16</text>
<text x="13.7" y="72.4">B_DATA[15:0]</text>
<text x="36.8" y="73.1">B_DATA0</text>
<text x="36.8" y="76.6">B_DATA4</text>
<text x="36.8" y="74.9">B_DATA2</text>
<text x="80.7" y="76.6">B_DATA5</text>
<text x="80.7" y="73.1">B_DATA1</text>
<text x="80.7" y="74.9">B_DATA3</text>
<text x="100.3" y="72.4">B_DATA[15:0]</text>
<text x="111.7" y="72.4">1,3,4,16</text>
<text x="125.9" y="74.1">1,3,4,16</text>
<text x="132.9" y="74.1">B_DATA[15:0]</text>
<text x="154.3" y="73.1">B_ADDR0</text>
<text x="154.3" y="76.6">B_DATA1</text>
<text x="154.3" y="74.9">B_DATA0</text>
<text x="238.4" y="76.6">B_DATA8</text>
<text x="36.8" y="81.9">B_DATA8</text>
<text x="36.8" y="78.4">B_DATA6</text>
<text x="36.8" y="83.6">B_DATA10</text>
<text x="80.7" y="83.6">B_DATA11</text>
<text x="80.7" y="78.4">B_DATA7</text>
<text x="80.7" y="81.9">B_DATA9</text>
<text x="154.3" y="78.4">B_DATA2</text>
<text x="163" y="82.9">CD2_CF</text>
<text x="238.4" y="80.1">B_DATA10</text>
<text x="238.4" y="78.4">B_DATA9</text>
<text x="36.8" y="85.4">B_DATA12</text>
<text x="36.8" y="87.1">B_DATA14</text>
<text x="80.7" y="85.4">B_DATA13</text>
<text x="80.7" y="87.1">B_DATA15</text>
<text x="30.9" y="91.7">SPI_KEYMISO</text>
<text x="31.9" y="93.4">SPI_KEYnSS</text>
<text x="84.5" y="91.7">SPI_KEYMOSI</text>
<text x="84.5" y="93.4">SPI_KEYCLK</text>
<text x="128.3" y="95.2">16 B_nWE_CF</text>
<text x="29.1" y="100.4">1,3,16</text>
<text x="34.8" y="100.4">B_nRBE1</text>
<text x="126.2" y="100.4">1,3,4,16</text>
<text x="133.2" y="100.4">B_nRWE</text>
<text x="30.5" y="102.2">1,16</text>
<text x="34.8" y="102.2">B_nRBE0</text>
<text x="126.6" y="105.7">1,3,4,16</text>
<text x="133.6" y="105.7">B_nROE</text>
<text x="130.6" y="111">1 nCS_CF0</text>
<text x="130.6" y="116.2">1 nCS_CF1</text>
<text x="128.7" y="121.5">16 B_nOE_CF</text>
<text x="142" y="160">CD1_CF</text>
<text x="142" y="163.5">CD2_CF</text>
<text x="81" y="172.3">SPI_KEYnSS</text>
<text x="81" y="170.5">SPI_KEYMISO</text>
<text x="81" y="168.8">SPI_KEYMOSI</text>
<text x="81" y="174.1">SPI_KEYCLK</text>
</g>
<g font-size="1.6" fill="#000040">
<text x="96.8" y="40.9">PWREN_CF</text>
<text x="107.1" y="40.9">16</text>
<text x="216" y="60.1">nIRQ_CF</text>
<text x="224" y="60.1">16</text>
<text x="221.2" y="70.7">nINPACK_CF</text>
<text x="221.2" y="68.9">nWAIT 3,16</text>
<text x="221.2" y="67.1">RESET_CF</text>
<text x="230.7" y="67.1">16</text>
<text x="232.4" y="70.7">16</text>
<text x="221.2" y="72.4">nREG_CF</text>
<text x="229.8" y="72.4">16</text>
<text x="130.1" y="89.9">16 nIRQ_CF</text>
<text x="226.5" y="89.9">16 RESET_CF</text>
<text x="32.6" y="95.2">16 nXBREQ</text>
<text x="84.5" y="95.2">nXBACK 16</text>
<text x="225.1" y="95.2">16 nINPACK_CF</text>
<text x="33" y="96.9">16 EINT2</text>
<text x="33.3" y="98.7">16 TOUT2</text>
<text x="84.5" y="96.9">nRSTOUT 3,4,16</text>
<text x="84.5" y="98.7">nWAIT</text>
<text x="90.5" y="98.7">3,16</text>
<text x="105.6" y="100.4">RXD0 13,16</text>
<text x="227.5" y="100.4">16 nREG_CF</text>
<text x="19.2" y="103.9">9,12,16</text>
<text x="23.2" y="105.7">8,16</text>
<text x="25.6" y="103.9">nXDACK0_I2S0_SDO1</text>
<text x="27.4" y="105.7">nXDACK1_IICSDA1</text>
<text x="84.5" y="103.9">nXDREQ0_I2S0_SDO2</text>
<text x="84.5" y="105.7">nXDREQ1_IICSCL1</text>
<text x="100.1" y="105.7">8,16</text>
<text x="102.4" y="103.9">9,12,16</text>
<text x="105.6" y="102.2">TXD0 13,16</text>
<text x="194.9" y="161.8">CD_CF_CAM_FIELD_A</text>
<text x="213.5" y="161.8">8,16</text>
<text x="226.1" y="163.5">16 PWREN_CF</text>
<text x="42.8" y="170.5">16 SPIMISO0</text>
<text x="42.8" y="168.8">16 SPIMOSI0</text>
<text x="46.7" y="172.3">16 nSS0</text>
<text x="43.9" y="174.1">16 SPICLK0</text>
</g>
<g font-size="1.6" fill="#004080">
<text x="186.7" y="41">GND</text>
<text x="197.5" y="41">CD1</text>
<text x="186.7" y="42.8">D3</text>
<text x="186.7" y="44.5">D4</text>
<text x="186.7" y="46.3">D5</text>
<text x="197.8" y="42.8">D11</text>
<text x="197.8" y="44.5">D12</text>
<text x="197.8" y="46.3">D13</text>
<text x="186.7" y="48">D6</text>
<text x="186.7" y="49.8">D7</text>
<text x="186.7" y="51.5">nCE1</text>
<text x="186.7" y="53.3">A10</text>
<text x="192.9" y="53.3">nVS1/GND</text>
<text x="196.7" y="51.5">nCE2</text>
<text x="197.8" y="48">D14</text>
<text x="197.8" y="49.8">D15</text>
<text x="186.7" y="55.1">nOE</text>
<text x="186.7" y="56.8">A9</text>
<text x="186.7" y="58.6">A8</text>
<text x="195.4" y="56.8">nIOWR</text>
<text x="195.9" y="55.1">nIORD</text>
<text x="197.2" y="58.6">nWE</text>
<text x="186.7" y="60.3">A7</text>
<text x="186.7" y="62.1">VCC</text>
<text x="186.7" y="63.8">A6</text>
<text x="186.7" y="65.6">A5</text>
<text x="191.9" y="65.6">nVS2/OPEN</text>
<text x="195.7" y="63.8">nCSEL</text>
<text x="196.8" y="60.3">IREQ</text>
<text x="197.4" y="62.1">VCC</text>
<text x="186.7" y="67.3">A4</text>
<text x="186.7" y="69.1">A3</text>
<text x="186.7" y="70.8">A2</text>
<text x="193.9" y="70.8">nINPACK</text>
<text x="195.4" y="67.3">RESET</text>
<text x="195.8" y="69.1">nWAIT</text>
<text x="186.7" y="72.6">A1</text>
<text x="186.7" y="74.3">A0</text>
<text x="186.7" y="76.1">D0</text>
<text x="186.7" y="77.8">D1</text>
<text x="193.2" y="76.1">nSTSCHG</text>
<text x="195.5" y="74.3">nSPKR</text>
<text x="196.4" y="72.6">nREG</text>
<text x="198.7" y="77.8">D8</text>
<text x="186.7" y="79.6">D2</text>
<text x="186.7" y="81.3">WP</text>
<text x="186.7" y="83.1">CD2</text>
<text x="197.2" y="83.1">GND</text>
<text x="197.8" y="81.3">D10</text>
<text x="198.7" y="79.6">D9</text>
</g>
<g font-size="1.3">
<text x="30.4" y="1.3">5</text>
<text x="87.6" y="1.3">4</text>
<text x="144.9" y="1.3">3</text>
<text x="202.1" y="1.3">2</text>
<text x="259.4" y="1.3">1</text>
<text x=".5" y="28">D</text>
<text x="288.4" y="28">D</text>
<text x=".5" y="78.4">C</text>
<text x="288.4" y="78.4">C</text>
<text x=".5" y="128.7">B</text>
<text x="288.4" y="128.7">B</text>
<text x=".5" y="179.1">A</text>
<text x="288.4" y="179.1">A</text>
<text x="30.4" y="204.4">5</text>
<text x="87.6" y="204.4">4</text>
<text x="144.9" y="204.4">3</text>
<text x="202.1" y="204.4">2</text>
<text x="259.4" y="204.4">1</text>
</g>
</svg>
